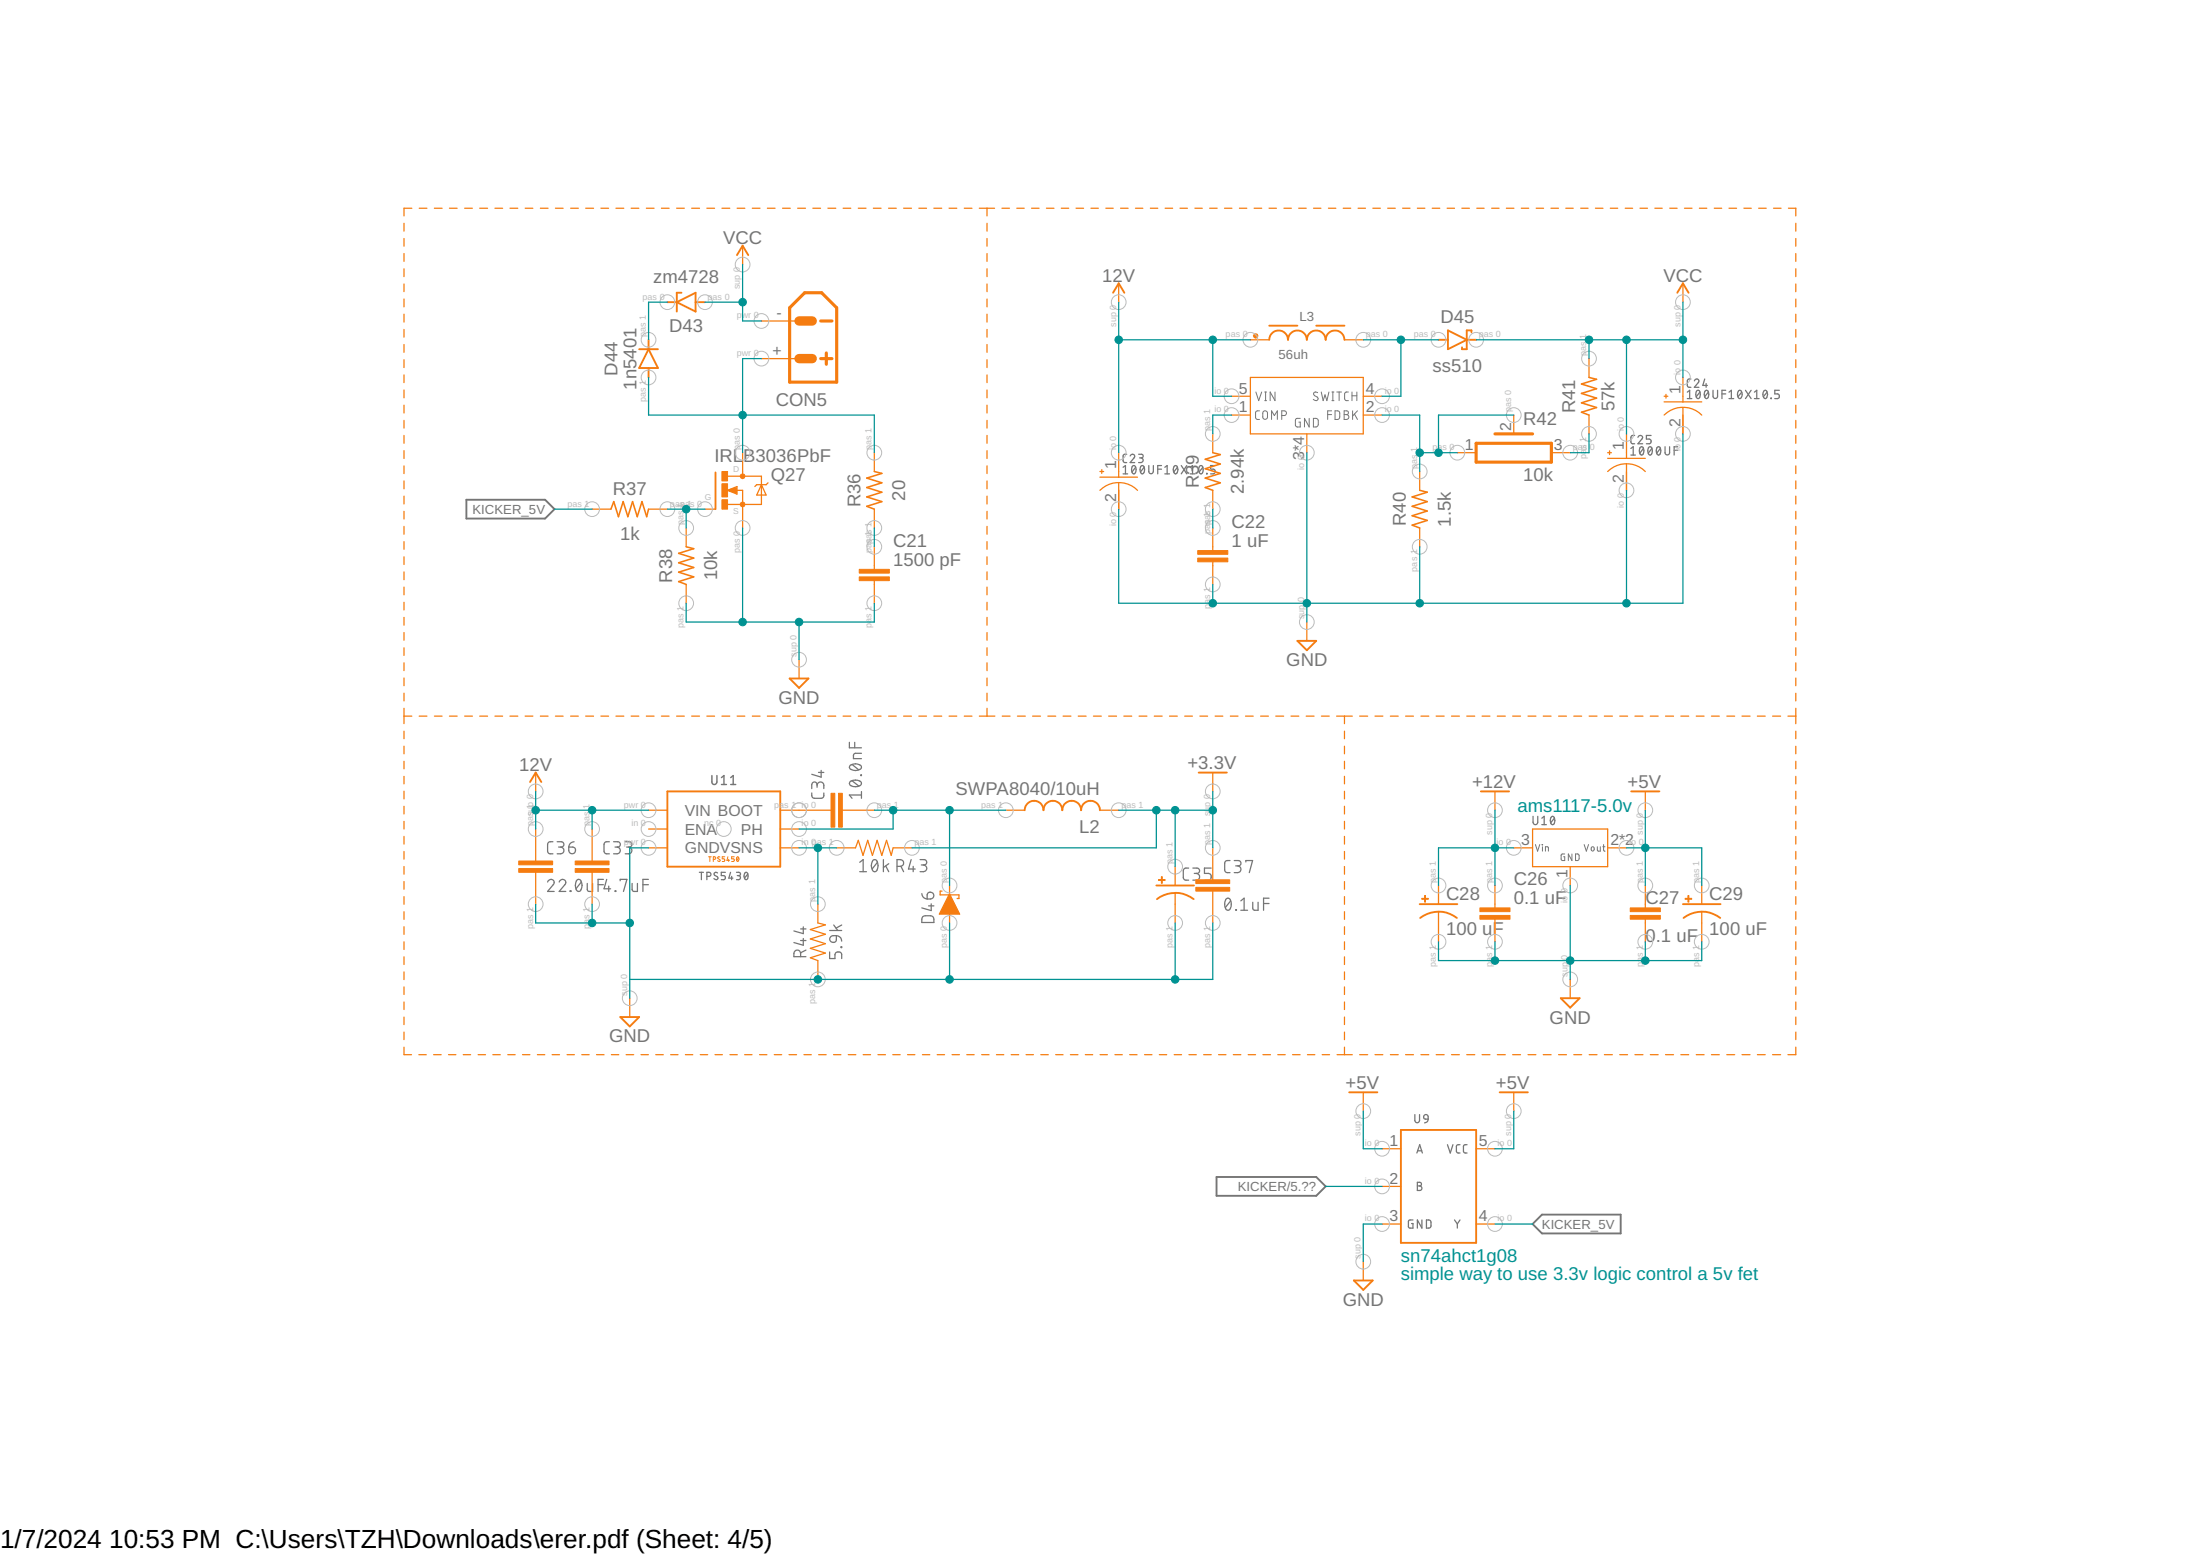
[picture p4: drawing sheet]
<svg xmlns="http://www.w3.org/2000/svg" width="297mm" height="210mm" viewBox="0 0 297 210" stroke-linecap="round" stroke-linejoin="round" font-family="sans-serif">
<g fill="none" stroke="#757575" stroke-width=".17">
<path d="M220.7 58.8h-.4l-.1 .2 .1 .8 .4 .1M221.1 59a.3 .3 0 0 1 .5-.2 .3 .3 0 0 1 .1 .5l-.6 .6h.7M222.9 58.8h-.6v.5h.4a.32 .32 0 0 1 .2 .3 .32 .32 0 0 1-.2 .3h-.4M227.8 52.9l.3-.2v1.1M227.8 53.8h.6M228.3 51.2h-.4l-.1 .2 .1 .8 .4 .1M228.8 51.4a.3 .3 0 0 1 .4-.2 .3 .3 0 0 1 .1 .4l-.5 .7h.6M229.1 52.7h.2a.68 .68 0 0 1 0 1.1 .7 .7 0 0 1-.2-1.1zM229.5 52.9l-.5 .7M230.2 51.2l-.3 .8h.6M230.3 52.7h.1a.68 .68 0 0 1 0 1.1 .7 .7 0 0 1-.1-1.1zM230.4 51.8v.5"/>
<path d="M230.7 52.9l-.5 .7M231.3 52.7v.8a.31 .31 0 0 0 .3 .3 .31 .31 0 0 0 .3-.3v-.8M232.5 53.2h.5M233 52.7h-.5v1.1M233.4 53.8h.7M233.4 52.9l.4-.2v1.1M234.7 52.7h.2a.65 .65 0 0 1 0 1.1 .7 .7 0 0 1-.2-1.1zM235.2 52.9l-.5 .7M235.7 52.7l.7 1.1M236.4 52.7l-.7 1.1M236.9 53.8h.6M236.9 52.9l.3-.2v1.1"/>
<path d="M238.2 52.7h.1a.65 .65 0 0 1 0 1.1 .7 .7 0 0 1-.1-1.1zM238.6 52.9l-.5 .7M239.1 53.7l.1 .1zM240.2 52.7h-.6v.5h.4a.32 .32 0 0 1 .2 .3 .32 .32 0 0 1-.2 .3h-.4M151.6 63.1l.4-.3v1.2M151.6 64h.7M152.1 61.3h-.3l-.2 .3 .1 .8h.4M152.6 61.6a.3 .3 0 0 1 .4-.3 .3 .3 0 0 1 .1 .5l-.5 .6h.6M152.9 62.9l.2-.1a.68 .68 0 0 1 0 1.2 .7 .7 0 0 1-.2-1.1zM153.3 63.1l-.5 .6M153.7 61.3h.5l.1 .2-.1 .3h-.3M154.1 61.8a.32 .32 0 0 1 .3 .3 .32 .32 0 0 1-.3 .3h-.4"/>
<path d="M154.1 62.9l.1-.1a.65 .65 0 0 1 0 1.2 .72 .72 0 0 1-.1-1.1zM154.5 63.1l-.5 .6M155.1 62.8v.8a.31 .31 0 0 0 .3 .4 .31 .31 0 0 0 .3-.4v-.8M156.3 63.3h.5M156.8 62.8h-.5v1.2M157.3 64h.6M157.3 63.1l.3-.3v1.2M158.6 62.9l.1-.1a.65 .65 0 0 1 0 1.2 .7 .7 0 0 1-.1-1.1zM159 63.1l-.5 .6M159.5 62.8l.7 1.2M160.2 62.8l-.7 1.2M160.7 64h.6"/>
<path d="M160.7 63.1l.3-.3v1.2M162 62.9l.2-.1a.68 .68 0 0 1 0 1.2 .7 .7 0 0 1-.2-1.1zM162.4 63.1l-.5 .6M162.9 63.9l.1 .1zM164.1 62.8h-.7v.5h.4a.32 .32 0 0 1 .3 .3 .32 .32 0 0 1-.3 .4h-.4M220.2 60.5l.3-.2v1.1M220.2 61.4h.6M221.5 60.4l.2-.1a.68 .68 0 0 1 0 1.1 .7 .7 0 0 1-.2-1zM221.9 60.5l-.5 .7M222.6 60.4l.2-.1a.68 .68 0 0 1 0 1.1 .7 .7 0 0 1-.2-1zM223 60.5l-.5 .7M223.8 60.4l.1-.1a.68 .68 0 0 1 0 1.1 .7 .7 0 0 1-.1-1z"/>
<path d="M224.2 60.5l-.5 .7M224.8 60.3v.8a.31 .31 0 0 0 .3 .3 .31 .31 0 0 0 .3-.3v-.8M226 60.8h.5M226.5 60.3h-.5v1.1M73.9 119.1a.44 .44 0 0 1 .7-.4 .44 .44 0 0 1 .1 .7l-.8 .9h.9M74.7 113.6h-.4a.36 .36 0 0 0-.4 .4v.9a.36 .36 0 0 0 .4 .4h.4M75.2 113.6h.6a.36 .36 0 0 1 .3 .4 .36 .36 0 0 1-.3 .3h-.4M75.5 119.1a.44 .44 0 0 1 .6-.4 .44 .44 0 0 1 .2 .7l-.8 .9h.9M75.7 114.3a.46 .46 0 0 1 .4 .5 .46 .46 0 0 1-.4 .5h-.5M76.8 114.3h.5a.45 .45 0 0 1 .4 .5 .45 .45 0 0 1-.5 .4 .45 .45 0 0 1-.4-.4zM77.5 113.6a.74 .74 0 0 0-.7 .7M77.9 118.8a.32 .32 0 0 1 .5 .1 1.17 1.17 0 0 1-.1 1.4 .34 .34 0 0 1-.5-.2 1.34 1.34 0 0 1 .1-1.3z"/>
<path d="M78.5 119.1l-.7 .9M79.3 119.3v.9l.2 .1h.5v-1M80.8 119.4h.7M81.5 118.7h-.7v1.6M81.9 118.7l-.3 1.3h.8M82.2 119.6v.7M82.3 113.6h-.4a.36 .36 0 0 0-.3 .4v.9a.36 .36 0 0 0 .3 .4h.4M82.8 113.6h.6a.36 .36 0 0 1 .4 .4 .36 .36 0 0 1-.4 .3h-.4M83.3 114.3a.46 .46 0 0 1 .5 .5 .46 .46 0 0 1-.5 .5h-.5M83.7 118.9v-.2h.9l-.4 1.6M84.4 113.6h.6a.36 .36 0 0 1 .3 .4 .36 .36 0 0 1-.3 .3h-.4M84.9 114.3a.46 .46 0 0 1 .4 .5 .46 .46 0 0 1-.4 .5h-.5"/>
<path d="M85.3 119.3l.1 .9 .2 .1h.5v-1M86.8 119.4h.7M87.5 118.7h-.7v1.6M94.4 117.8h.6M94.7 117.8v.9M95.4 118.3h.4a.28 .28 0 0 0 .2-.3 .28 .28 0 0 0-.3-.2h-.3v.9M96.9 117.8h-.4a.22 .22 0 0 0 0 .4l.4 .2a.22 .22 0 0 1-.2 .3l-.3-.1M97.9 117.8h-.5v.4h.4l.1 .2-.1 .3h-.4M98.6 117.8l-.2 .7h.6M98.8 118.3v.4M99.4 117.8l.5 .1a.22 .22 0 0 1-.1 .3h-.3M99.7 118.2a.28 .28 0 0 1 .3 .3 .28 .28 0 0 1-.3 .2h-.3"/>
<path d="M100.6 117.8h.1a.59 .59 0 0 1 0 .9 .63 .63 0 0 1-.1-.9zM101 118l-.5 .5M109.6 107v.4a.36 .36 0 0 0 .4 .4h.9a.36 .36 0 0 0 .3-.4v-.4M110.3 106a.46 .46 0 0 1 .5-.4 .46 .46 0 0 1 .4 .4v.4M110.3 106.3v-.4a.36 .36 0 0 0-.3-.3 .36 .36 0 0 0-.4 .3v.5M110.5 104.3h.7M110.9 104v.9l-1.3-.4M114.7 100.2v.7h1.6M114.8 105.5a1.26 1.26 0 0 1 1.5 .1 .56 .56 0 0 1-.8 .6 .71 .71 0 0 1-.8-.5zM114.8 103.3a1.21 1.21 0 0 1 1.5 .1 .32 .32 0 0 1-.2 .5 1.12 1.12 0 0 1-1.4-.2zM115 105.4l1 .7M115 103.2l1 .7"/>
<path d="M115.4 100.2v.7M116.1 116.4l.4-.4v1.7M116.1 117.7h.9M116.2 104.6l.1 .1zM116.3 101.7h-.9l-.2 .3v.4h1.1M116.3 107.3h-1.6l.3 .5M116.3 106.8v1M117.9 116.1a.34 .34 0 0 1 .5 .2 1.21 1.21 0 0 1-.2 1.3 .32 .32 0 0 1-.4-.2 1.26 1.26 0 0 1 .1-1.3zM118.5 116.4l-.7 .9M119.3 116v1.7M119.6 116.9l.4 .8M120 116.6l-.7 .5"/>
<path d="M121.1 116.9h.5a.46 .46 0 0 0 .4-.4 .46 .46 0 0 0-.4-.5h-.5v1.7M121.6 116.9l.4 .8M123 116l-.3 1.3h.9M123.3 116.9v.8M124.2 116h.6a.36 .36 0 0 1 .3 .4 .36 .36 0 0 1-.3 .4h-.4M124.7 116.8a.46 .46 0 0 1 .4 .4 .46 .46 0 0 1-.4 .5h-.5M160.5 117.2h-.4a.36 .36 0 0 0-.3 .3v.9a.36 .36 0 0 0 .3 .4h.4M161.1 117.2h.5a.36 .36 0 0 1 .4 .3 .36 .36 0 0 1-.4 .4h-.4M161.5 117.9a.46 .46 0 0 1 .5 .5 .46 .46 0 0 1-.5 .4h-.4M163.5 117.2h-.9v.7h.6a.46 .46 0 0 1 .3 .5 .46 .46 0 0 1-.3 .4h-.6M166.1 116.2h-.4a.36 .36 0 0 0-.3 .3v.9a.36 .36 0 0 0 .3 .4h.4M166.6 116.2h.6a.36 .36 0 0 1 .4 .3 .36 .36 0 0 1-.4 .4h-.4"/>
<path d="M167.1 116.9a.46 .46 0 0 1 .5 .4 .46 .46 0 0 1-.5 .5h-.5M168.2 116.4v-.2h.9l-.4 1.6M207 110.2v.8a.32 .32 0 0 0 .3 .3 .32 .32 0 0 0 .3-.3v-.8M208.2 110.4l.3-.2v1.1M208.2 111.3h.6M209.5 110.3l.1-.1a.68 .68 0 0 1 0 1.1 .69 .69 0 0 1-.1-1zM209.9 110.4l-.5 .7M77 120.2l.1 .1zM83.1 120.2v.1zM108.1 129.1v-.4a.46 .46 0 0 0-.5-.5 .46 .46 0 0 0-.4 .5v.4h1.6M108.1 127h.7M108.1 125.4h.7"/>
<path d="M108.5 126.7v.9l-1.3-.4M108.5 125.1v.9l-1.3-.3M108.8 128.2l-.7 .4M112 128.5v.9h.7v-.5a.47 .47 0 0 1 .5-.4 .47 .47 0 0 1 .4 .4v.5M112 125.6h1.6M112.2 126.4l.3-.1h.4v.6a.45 .45 0 0 1-.6 .3 .45 .45 0 0 1-.1-.8zM112.6 124.9l.5 .7M112.9 126.3a.74 .74 0 0 1 .7 .7M113.6 127.8v.1zM113.6 124.9l-.7 .4M124.5 120.6a.74 .74 0 0 0 .7 .7M124.6 123.7a1.56 1.56 0 0 1 1.2 0l.2 .2 .1 .6h-1.6v-.4z"/>
<path d="M125.3 120.5a.47 .47 0 0 1 .7 .2 .47 .47 0 0 1-.4 .6h-.4v-.5zM125.4 122.3h.7M125.7 122v.9l-1.2-.3M165.5 121.3a.34 .34 0 0 1 .6 .2 1.13 1.13 0 0 1-.2 1.4 .33 .33 0 0 1-.4-.3 1.41 1.41 0 0 1 0-1.3zM166.2 121.6l-.8 .9M166.9 122.8v.1zM167.5 122.9h.9M167.5 121.6l.5-.4v1.7M169.1 121.8l.1 .9 .2 .2h.5v-1.1M170.6 122h.7M171.3 121.2h-.7v1.7M191 150.5v.8a.32 .32 0 0 0 .3 .3 .32 .32 0 0 0 .4-.3v-.8"/>
<path d="M191.3 155.6l.4-1.1 .3 1.1M191.4 159.6l.5 .1v.3l-.2 .1a.31 .31 0 0 1 .3 .3 .31 .31 0 0 1-.3 .3h-.3zM191.4 155.3h.6M192.2 150.6a.31 .31 0 0 1 .4-.2 .31 .31 0 0 1 .2 .3v.4l-.4-.1-.2-.1zM192.8 151.1a.49 .49 0 0 1-.5 .5M195.4 154.5l.4 1.1 .4-1.1M197.1 154.5h-.3l-.2 .2 .1 .9h.4M198.1 154.5h-.4l-.1 .2 .1 .9h.4M190.8 164.7h-.5l-.1 .1v.8l.1 .2h.5v-.6h-.2M191.4 160.1h.3M192 164.7v1.1l-.6-1.1v1.1M192.6 164.7h.4l.2 .2v.6l-.2 .3h-.4z"/>
<path d="M196.4 164.7l.4 .5M196.8 165.2v.6M197.1 164.7l-.3 .5"/>
</g>
<g fill="none" stroke="#757575" stroke-width=".14">
<path d="M169.6 52.9l.3 1.2 .4-1.2M170.1 55.5h-.4l-.2 .2v.8l.2 .1h.4M170.6 55.5a.33 .33 0 0 1 .3 0 .33 .33 0 0 1 .2 .3v.5a.32 .32 0 0 1-.3 .3 .32 .32 0 0 1-.3-.3v-.5zM170.8 54.1h.2M170.8 52.9h.2M170.9 52.9v1.2M171.7 56.6v-1.1l.4 .6 .4-.6v1.1M172.1 52.9v1.2l-.6-1.2v1.2M173.1 56.1h.3a.32 .32 0 0 0 .3-.3 .32 .32 0 0 0-.3-.3h-.3v1.1M175.6 56.5h-.6l-.1 .1v.8l.2 .2h.5v-.6h-.2M176.8 56.5v1.1l-.7-1.1v1.1M177.3 56.5l.6 .1a.98 .98 0 0 1 .1 .8l-.2 .2h-.5z"/>
<path d="M177.9 53l-.4-.1-.1 .3 .1 .2 .3 .2a.29 .29 0 0 1 .1 .4 .29 .29 0 0 1-.5 0l-.1-.1M178.4 52.9l.2 1.2 .3-.8 .3 .8 .2-1.2M179.3 56h.5M179.8 55.5h-.5v1.1M179.8 54.1h.3M179.8 52.9h.3M180 52.9v1.2M180.3 55.5h.3a.29 .29 0 0 1 .3 .3l-.1 .7-.5 .1zM180.5 52.9h.6M180.8 52.9v1.2M181.5 55.5h.3a.25 .25 0 0 1 .3 .2 .25 .25 0 0 1-.3 .3 .33 .33 0 0 1 .3 .3 .33 .33 0 0 1-.3 .3h-.3zM181.5 56h.3"/>
<path d="M182.1 52.9h-.4l-.2 .3 .1 .7 .1 .2h.4M182.5 52.9v1.2M182.5 53.4h.7M182.6 55.5v1.1M182.9 55.9l.4 .7M183.2 52.9v1.2M183.3 55.5l-.7 .7M207.3 114l.3 .9 .3-.9M208.2 114h.1zM208.3 114.3v.6M208.7 114.9v-.6l.3 .1 .1 .5M211.3 115.3l-.5 .1v.6l.1 .1 .4 .1v-.5h-.2"/>
<path d="M212.2 115.3v.9l-.4-.9v.9M212.7 115.3h.4l.1 .1v.5l-.1 .2-.4 .1zM213.9 114l.3 .9 .3-.9M214.9 114.4l.1-.1 .2 .1v.3l-.1 .2-.2-.1zM215.7 114.3v.4l.1 .2h.3v-.6M216.4 114.3h.3M216.5 114v.7l.2 .2"/>
</g>
<path d="M96.1 104.7v.9a.34 .34 0 0 0 .4 .3 .34 .34 0 0 0 .3-.3v-.9M97.4 105l.3-.3v1.2M97.4 105.9h.7M98.7 105.9h.6M98.7 105l.3-.3v1.2" fill="none" stroke="#757575" stroke-width=".19"/>
<path d="M63 67.5h10.6l1.3 1.2-1.3 1.3h-10.6zM164.3 158.9h13.4l1.3 1.2-1.3 1.3h-13.4zM206.9 165.2l1.3-1.2h10.6v2.5h-10.6z" fill="none" stroke="#757575" stroke-width=".25"/>
<g fill="none" stroke="#f57c10" stroke-width=".17">
<path d="M54.5 30.1v1.1M54.5 32.2v1M54.5 34.2v1.1M54.5 36.3v1M54.5 38.3v1.1M55.6 28.1h-1.1v1M56.6 28.1h1M58.7 28.1h1M60.7 28.1h1M62.7 28.1h1.1M64.8 28.1h1M66.8 28.1h1.1"/>
<path d="M68.9 28.1h1M70.9 28.1h1M73 28.1h1M75 28.1h1M77 28.1h1.1M79.1 28.1h1M81.1 28.1h1.1M83.2 28.1h1M85.2 28.1h1.1M87.3 28.1h1M89.3 28.1h1M91.4 28.1h1"/>
<path d="M93.4 28.1h1M95.4 28.1h1.1M97.5 28.1h1M99.5 28.1h1.1M100.3 33.2v2.5M101.6 28.1h1M103.6 28.1h1M105.7 28.1h1M107.7 28.1h1.1M109.7 28.1h1.1M111.8 28.1h1M113.8 28.1h1.1"/>
<path d="M115.9 28.1h1M117.9 28.1h1.1M120 28.1h1M122 28.1h1.1M124.1 28.1h1M126.1 28.1h1M128.1 28.1h1.1M130.2 28.1h1M132.2 28.1h2.1M133.3 28.1v1M133.3 30.1v1.1M133.3 32.2v1"/>
<path d="M133.3 34.2v1.1M133.3 36.3v1M133.3 38.3v1.1M135.3 28.1h1M137.3 28.1h1M139.3 28.1h1M141.3 28.1h1M143.3 28.1h1M145.3 28.1h1M147.3 28.1h1M149.3 28.1h1M151 38.2v2.6"/>
<path d="M151.3 28.1h1M153.3 28.1h1M155.3 28.1h1M157.3 28.1h1M159.3 28.1h1M161.3 28.1h1M163.3 28.1h1M165.3 28.1h1M167.3 28.1h1M169.3 28.1h1M171.3 28.1h1M173.4 28.1h.9"/>
<path d="M175.3 28.1h1.1M177.4 28.1h1M179.4 28.1h1M181.4 28.1h1M183.4 28.1h1M185.4 28.1h1M187.4 28.1h1M189.4 28.1h1M191.4 28.1h1M193.4 28.1h1M195.4 28.1h1M197.4 28.1h1"/>
<path d="M199.4 28.1h1M201.4 28.1h1M203.4 28.1h1M205.4 28.1h1M207.4 28.1h1M209.4 28.1h1M211.4 28.1h1M213.4 28.1h1M215.4 28.1h1M217.4 28.1h1M219.4 28.1h1M221.4 28.1h1"/>
<path d="M223.4 28.1h1M225.4 28.1h1M227.2 38.2v2.6M227.4 28.1h1.1M229.4 28.1h1M231.5 28.1h1M233.4 28.1h1.1M235.5 28.1h1M237.4 28.1h1.1M239.5 28.1h1M241.5 28.1h1v1M242.5 30.1v1.1"/>
<path d="M242.5 32.2v1M242.5 34.2v1.1M242.5 36.3v1M242.5 38.3v1.1M54.5 40.4v1M54.5 42.4v1.1M54.5 44.5v1M54.5 46.5v1.1M54.5 48.6v1M54.5 50.6v1M54.5 52.6v1.1M54.5 54.7v1.1"/>
<path d="M54.5 56.7v1.1M54.5 58.8v1M102.8 48.4h5.1M102.8 43.3h5.1M133.3 40.4v1M133.3 42.4v1.1M133.3 44.5v1M133.3 46.5v1.1M133.3 48.6v1M133.3 50.6v1M133.3 52.6v1.1M133.3 54.7v1.1"/>
<path d="M133.3 56.7v1.1M133.3 58.8v1M163.7 58.6v2.5M166.3 53.5h2.5M166.3 56h2.5M168.8 50.9h15.3v7.7h-15.3zM168.8 45.9h2.6M176.4 58.6v2.5M181.5 45.9h2.6M184.1 53.5h2.5M184.1 56h2.5M204.4 56v2.6"/>
<path d="M214.5 48.4v2.5M214.5 56v2.6M219.6 58.6v3.3M224.7 56a3.6 3.6 0 0 1 5.1 0M224.7 53.5h.5M224.7 54.3h5.1M224.9 53.2v.5M227.2 50.9v3.4M227.2 55v3.6M242.5 40.4v1M242.5 42.4v1.1M242.5 44.5v1"/>
<path d="M242.5 46.5v1.1M242.5 48.6v1M242.5 50.6v1M242.5 52.6v1.1M242.5 54.7v1.1M242.5 56.7v1.1M242.5 58.8v1M54.5 60.8v1.1M54.5 62.9v1M54.5 64.9v1.1M54.5 67v1M54.5 69v1.1"/>
<path d="M54.5 71.1v1M54.5 73.1v1M54.5 75.2v1M54.5 77.2v1.1M54.5 79.2v1.1M79.9 68.7h2.6M87.6 68.7h2.5M92.6 71.3v2.5M92.6 78.9v2.5M95.2 68.7h1.4M98.2 66.2l1.3-.5v1zM98.3 64.3h4.5v3.8h-4.6"/>
<path d="M99.4 66.2h.9v5.1M100.3 61.1v3.2M102.8 65.4l.6 1.4h-1.2zM103.7 65.2l-.3 .2h-1.2l-.3 .3M118 61.1v2.5M118 68.7v2.6M118 73.8v3.1M118 78.4v3M133.3 60.8v1.1M133.3 62.9v1M133.3 64.9v1.1M133.3 67v1"/>
<path d="M133.3 69v1.1M133.3 71.1v1M133.3 73.1v1M133.3 75.2v1M133.3 77.2v1.1M133.3 79.2v1.1M148.5 66.2a3.6 3.6 0 0 1 5.1 0M148.5 64.4h5.1M148.5 63.6h.5M148.8 63.4v.5M151 61.1v3.3M151 65.1v3.6"/>
<path d="M163.7 66.2v2.5M163.7 71.3v3M163.7 75.8v3.1M191.7 63.6v2.6M191.7 71.3v2.5M196.8 61.1h2.5M209.5 61.1h2.5M217.1 63.6a3.6 3.6 0 0 1 5 0M217.1 61.9h5M217.1 61.1h.5M217.3 60.9v.5M219.6 62.6v3.6"/>
<path d="M242.5 60.8v1.1M242.5 62.9v1M242.5 64.9v1.1M242.5 67v1M242.5 69v1.1M242.5 71.1v1M242.5 73.1v1M242.5 75.2v1M242.5 77.2v1.1M242.5 79.2v1.1M54.5 81.3v1M54.5 83.3v1.1"/>
<path d="M54.5 85.4v1M54.5 87.4v1.1M54.5 89.5v1M54.5 91.5v1.1M54.5 93.6v1M54.5 95.6v2.1M54.5 98.7v1M54.5 96.7h1.1M56.6 96.7h1M58.7 96.7h1M60.7 96.7h1M62.7 96.7h1.1"/>
<path d="M64.8 96.7h1M66.8 96.7h1.1M68.9 96.7h1M70.9 96.7h1M73 96.7h1M75 96.7h1M77 96.7h1.1M79.1 96.7h1M81.1 96.7h1.1M83.2 96.7h1M85.2 96.7h1.1M87.3 96.7h1"/>
<path d="M89.3 96.7h1M91.4 96.7h1M93.4 96.7h1M95.4 96.7h1.1M97.5 96.7h1M99.5 96.7h1.1M101.6 96.7h1M103.6 96.7h1M105.7 96.7h1M107.7 96.7h1.1M107.9 89v2.6M109.7 96.7h1.1"/>
<path d="M111.8 96.7h1M113.8 96.7h1.1M115.9 96.7h1M117.9 96.7h1.1M120 96.7h1M122 96.7h1.1M124.1 96.7h1M126.1 96.7h1M128.1 96.7h1.1M130.2 96.7h1M132.2 96.7h2.1M133.3 81.3v1"/>
<path d="M133.3 83.3v1.1M133.3 85.4v1M133.3 87.4v1.1M133.3 89.5v1M133.3 91.5v1.1M133.3 93.6v1M133.3 95.6v1.1M135.3 96.7h1.1M137.4 96.7h1M139.4 96.7h1.1M141.5 96.7h1M143.5 96.7h1.1"/>
<path d="M145.6 96.7h1M147.6 96.7h1.1M149.7 96.7h1M151.7 96.7h1.1M153.8 96.7h1.1M155.9 96.7h1M157.9 96.7h1.1M160 96.7h1M162 96.7h1M164.1 96.7h1M166.1 96.7h1.1M168.2 96.7h1"/>
<path d="M170.2 96.7h1.1M172.3 96.7h1M174.3 96.7h1.1M176.4 96.7h1M176.4 84v2.5M178.4 96.7h1.1M180.5 96.7h2.1M181.5 96.7v1M181.5 98.7v1M183.6 96.7h1.1M185.7 96.7h1M187.7 96.7h1.1"/>
<path d="M189.8 96.7h1M191.9 96.7h1M193.9 96.7h1.1M196 96.7h1M198 96.7h1.1M200.1 96.7h1.1M202.2 96.7h1M204.2 96.7h1.1M206.3 96.7h1.1M208.4 96.7h1M210.4 96.7h1.1M212.5 96.7h1.1"/>
<path d="M214.6 96.7h1M216.6 96.7h1.1M218.7 96.7h1.1M220.7 96.7h1.1M222.8 96.7h1.1M224.9 96.7h1.1M226.9 96.7h1.1M229 96.7h1.1M231.1 96.7h1M233.2 96.7h1M235.2 96.7h1.1M237.3 96.7h1"/>
<path d="M239.3 96.7h1.1M241.4 96.7h1.1M242.5 81.3v1M242.5 83.3v1.1M242.5 85.4v1M242.5 87.4v1.1M242.5 89.5v1M242.5 91.5v1.1M242.5 93.6v1M242.5 95.6v2.1M242.5 98.7v1M54.5 100.7v1"/>
<path d="M54.5 102.8v1M54.5 104.8v1M54.5 106.8v1M54.5 108.8v1.1M54.5 110.9v1M54.5 112.9v1M54.5 114.9v1.1M54.5 117v1M54.5 119v1M72.3 104.3v2.5M72.3 111.9v4.3M72.3 117.8v4.2"/>
<path d="M79.9 111.9v4.3M79.9 117.8v4.2M87.6 111.9h2.5M87.6 114.4h2.5M87.6 109.4h2.5M105.3 111.9h2.6M105.3 114.4h2.6M105.3 109.4h6.9M113 114.4h2.5l.4-1 .6 2.1 .7-2.1 .6 2.1 .6-2.1 .7 2.1 .6-2.1 .6 2.1 .3-1.1h2.5M113.7 109.4h4.3M128.2 119.5v1.3M135.8 109.4h2.5"/>
<path d="M148.5 109.4h2.5M158.7 117v2.5M163.7 104.3v2.5M163.7 114.4v4.4M181.5 100.7v1M181.5 102.8v1M181.5 104.8v1M181.5 106.8v1M181.5 108.8v1.1M181.5 110.9v1M181.5 112.9v1M181.5 114.9v1.1"/>
<path d="M181.5 117v1M181.5 119v1M194.2 119.5v2.5M201.8 106.8v2.6M201.8 119.5v3.1M204.4 114.4h2.5M206.9 111.9h10.2v5.1h-10.2zM212 117v2.5M217.1 114.4h2.5M222.1 106.8v2.6M222.1 119.5v3.1M229.8 119.5v2.5"/>
<path d="M242.5 100.7v1M242.5 102.8v1M242.5 104.8v1M242.5 106.8v1M242.5 108.8v1.1M242.5 110.9v1M242.5 112.9v1M242.5 114.9v1.1M242.5 117v1M242.5 119v1M54.5 121v1.1M54.5 123.1v1"/>
<path d="M54.5 125.1v1M54.5 127.1v1.1M54.5 129.2v1M54.5 131.2v1M54.5 133.2v1M54.5 135.3v1M54.5 137.3v1M54.5 139.3v1M85 134.7v2.6M110.4 122v2.6l1 .2-2 .7 2 .6-2 .6 2 .7-2 .6 2 .7-2 .6 1 .4v2.5M127.2 120.3h-.3v.5h2.6v.5h-.3M128.2 123.3v1.3"/>
<path d="M158.7 120.5v4.1M163.7 120.3v4.3M181.5 121v1.1M181.5 123.1v1M181.5 125.1v1M181.5 127.1v1.1M181.5 129.2v1M181.5 131.2v1M181.5 133.2v1M181.5 135.3v1M181.5 137.3v1M181.5 139.3v1"/>
<path d="M194.2 123.1v4M201.8 124.1v3M212 132.2v2.5M222.1 124.1v3M229.8 123.1v4M242.5 121v1.1M242.5 123.1v1M242.5 125.1v1M242.5 127.1v1.1M242.5 129.2v1M242.5 131.2v1M242.5 133.2v1"/>
<path d="M242.5 135.3v1M242.5 137.3v1M242.5 139.3v1M54.5 141.4v1h1.1M56.6 142.4h1M58.5 142.4h1.1M60.6 142.4h1M62.5 142.4h1M64.6 142.4h1M66.5 142.4h1M68.6 142.4h1M70.5 142.4h1"/>
<path d="M72.6 142.4h1M74.5 142.4h1M76.6 142.4h1M78.5 142.4h1M80.5 142.4h1.1M82.5 142.4h1M84.5 142.4h1.1M86.6 142.4h.9M88.5 142.4h1.1M90.6 142.4h.9M92.5 142.4h1M94.6 142.4h.9"/>
<path d="M96.5 142.4h1M98.6 142.4h.9M100.5 142.4h1M102.6 142.4h.9M104.5 142.4h1M106.5 142.4h1M108.5 142.4h1M110.5 142.4h1M112.5 142.4h1M114.5 142.4h1M116.5 142.4h1M118.5 142.4h1"/>
<path d="M120.5 142.4h1M122.5 142.4h1M124.5 142.4h1M126.5 142.4h1M128.5 142.4h1M130.5 142.4h1M132.5 142.4h1M134.5 142.4h1M136.5 142.4h1M138.5 142.4h1M140.5 142.4h1M142.5 142.4h1"/>
<path d="M144.5 142.4h1M146.5 142.4h1M148.5 142.4h1M150.5 142.4h1M152.5 142.4h1M154.5 142.4h1M156.5 142.4h1M158.5 142.4h1M160.5 142.4h1M162.5 142.4h1M164.5 142.4h1M166.5 142.4h1"/>
<path d="M168.5 142.4h1M170.5 142.4h1M172.5 142.4h1M174.5 142.4h1M176.5 142.4h1M178.5 142.4h1M180.5 142.4h2.1M181.5 141.4v1M183.6 142.4h1.1M184.1 147.4v2.6M185.7 142.4h1M186.6 155.1h2.5"/>
<path d="M187.7 142.4h1.1M189.8 142.4h1M191.9 142.4h1M193.9 142.4h1.1M196 142.4h1M198 142.4h1.1M199.3 155.1h2.5M200.1 142.4h1.1M202.2 142.4h1M204.2 142.4h1.1M204.4 147.4v2.6M206.3 142.4h1.1"/>
<path d="M208.4 142.4h1M210.4 142.4h1.1M212.5 142.4h1.1M214.6 142.4h1M216.6 142.4h1.1M218.7 142.4h1.1M220.7 142.4h1.1M222.8 142.4h1.1M224.9 142.4h1.1M226.9 142.4h1.1M229 142.4h1.1M231.1 142.4h1"/>
<path d="M233.2 142.4h1M235.2 142.4h1.1M237.3 142.4h1M239.3 142.4h1.1M242.5 141.4v1h-1.1M184.1 170.3v2.5M186.6 160.1h2.5M186.6 165.2h2.5M199.3 165.2h2.5"/>
</g>
<path d="M106.6 41.6l2-2.1h2.3l2.1 2.1v10h-6.4zM110.8 48.4h1.5M110.8 43.3h1.5M111.6 47.6v1.6M199.3 59.8h10.2v2.6h-10.2zM201.8 58.6h5.1" fill="none" stroke="#f57c10" stroke-width=".42"/>
<path d="M107.9 48.4h1.8M107.9 43.3h1.8" fill="none" stroke="#f57c10" stroke-width="1.3"/>
<g fill="none" stroke="#f57c10" stroke-width=".25">
<path d="M92 39.5h-.6v2.6M99.5 34.4l.8-1.2 .7 1.2M150.3 39.5l.7-1.3 .8 1.3M226.5 39.5l.7-1.3 .8 1.3M86.3 47.1h2.5M87.6 47.1l1.2 2.6h-2.5zM87.6 45.9v1.2M87.6 49.7v1.2M90.1 40.8h1.3M91.4 40.8l2.5-1.3v2.6zM93.9 40.8h1.3M171.4 45.9a1.27 1.27 0 0 1 1.2-1.3 1.27 1.27 0 0 1 1.3 1.3 1.27 1.27 0 0 1 1.3-1.3 1.27 1.27 0 0 1 1.2 1.3 1.27 1.27 0 0 1 1.3-1.3 1.27 1.27 0 0 1 1.3 1.3 1.27 1.27 0 0 1 1.3-1.3 1.27 1.27 0 0 1 1.2 1.3"/>
<path d="M171.4 44h3.8M177.7 44h3.8M194.2 45.9h1.3M195.5 44.6l2.5 1.3-2.5 1.2zM198 45.9h1.3M198.7 44.9v-.3h-.7v2.5h-.6v-.2M96.6 63.8v4.9M106.6 91.6h2.6l-1.3 1.3zM175.2 86.5h2.5l-1.3 1.3zM71.6 105.6l.7-1.3 .8 1.3M90.1 106.8h15.2v10.2h-15.2zM138.3 109.4a1.27 1.27 0 0 1 1.3-1.3 1.27 1.27 0 0 1 1.3 1.3 1.27 1.27 0 0 1 1.3-1.3 1.27 1.27 0 0 1 1.2 1.3 1.27 1.27 0 0 1 1.3-1.3 1.27 1.27 0 0 1 1.3 1.3 1.27 1.27 0 0 1 1.2-1.3 1.27 1.27 0 0 1 1.3 1.3"/>
<path d="M156.1 119.5h5.1M161.8 104.3h3.9M199.9 106.8h3.9M220.2 106.8h3.8M83.8 137.3h2.5l-1.3 1.3zM156.2 121.4a4 4 0 0 1 5 0M191.7 122h5.1M191.7 123.9a4 4 0 0 1 5 0M210.7 134.7h2.6l-1.3 1.3zM227.2 122h5.1M227.3 123.9a4 4 0 0 1 5 0M182.2 147.4h3.8"/>
<path d="M189.1 152.5h10.2v15.3h-10.2zM202.5 147.4h3.8M182.8 172.8h2.5l-1.2 1.3z"/>
</g>
<path d="M99.4 65.9l-.9 .3 .9 .2v-.2h-.3" fill="none" stroke="#f57c10" stroke-width=".32"/>
<g fill="#f57c10" stroke="#f57c10" stroke-width=".14">
<path d="M128.1 120.7h.1l1.4 2.7h-2.8z" fill-rule="evenodd"/>
<circle cx="100.3" cy="68.1" r=".33"/>
<circle cx="100.3" cy="64.3" r=".33"/>
<circle cx="169.5" cy="45.3" r=".3"/>
</g>
<g fill="#f57c10" stroke="#f57c10" stroke-width=".14">
<path d="M97.5 67.5h.7v1.2h-.7z"/>
<path d="M97.5 63.6h.7v1.3h-.7z"/>
<path d="M97.5 65.3h.7v1.8h-.7z"/>
<path d="M116 77.9h4.1v.5h-4.1z"/>
<path d="M116 76.9h4.1v.5h-4.1z"/>
<path d="M161.7 75.3h4.1v.5h-4.1z"/>
<path d="M161.7 74.3h4.1v.5h-4.1z"/>
<path d="M199.8 123.6h4.1v.5h-4.1z"/>
<path d="M199.8 122.6h4.1v.5h-4.1z"/>
<path d="M220.1 123.6h4.1v.5h-4.1z"/>
<path d="M220.1 122.6h4.1v.5h-4.1z"/>
<path d="M192 121.3h.8v.1h-.8z"/>
<path d="M192.3 120.9h.2v.9h-.2z"/>
<path d="M227.5 121.3h.9v.1h-.9z"/>
<path d="M227.9 120.9h.1v.9h-.1z"/>
<path d="M77.7 117.2h4.5v.6h-4.5z"/>
<path d="M77.7 116.2h4.5v.5h-4.5z"/>
<path d="M113.2 107.1h.5v4.6h-.5z"/>
<path d="M112.2 107.1h.5v4.6h-.5z"/>
<path d="M156.4 118.7h.9v.2h-.9z"/>
<path d="M156.8 118.3h.1v.9h-.1z"/>
<path d="M70 117.2h4.6v.6h-4.6z"/>
<path d="M70 116.2h4.6v.5h-4.6z"/>
<path d="M161.5 119.8h4.5v.5h-4.5z"/>
<path d="M161.5 118.8h4.5v.5h-4.5z"/>
</g>
<path d="M214.5 50.9l1.1 .3-2.1 .6 2.1 .7-2.1 .6 2.1 .6-2.1 .7 2.1 .6-2.1 .6 1 .4M82.5 68.7l.4-1 .6 2 .6-2 .7 2 .6-2 .6 2 .7-2 .6 2 .3-1M92.6 73.8l1.1 .3-2.1 .6 2.1 .6-2.1 .7 2.1 .6-2.1 .6 2.1 .7-2.1 .6 1 .4M118 63.6l1.1 .3-2.1 .6 2.1 .7-2.1 .6 2.1 .6-2.1 .7 2.1 .6-2.1 .6 1 .4M163.7 61.1l1.1 .3-2.1 .6 2.1 .6-2.1 .7 2.1 .6-2.1 .6 2.1 .7-2.1 .6 1 .4M191.7 66.2l1 .2-2 .7 2 .6-2 .6 2 .7-2 .6 2 .7-2 .6 1 .4" fill="none" stroke="#f57c10" stroke-width=".21"/>
<path d="M95.7 115.7h.3M95.8 115.7v.6M96.3 116h.3v-.3h-.3v.6M97.2 115.7h-.2l-.1 .1 .3 .2v.2l-.1 .1-.2-.1M97.9 115.7h-.4v.2l.3 .1 .1 .1-.1 .2h-.3M98.3 115.7l-.2 .4h.4M98.4 116v.3M99.1 115.7h-.3v.2l.3 .1v.1v.2h-.3M99.5 115.7a.29 .29 0 0 1 .3 .3 .29 .29 0 0 1-.3 .2l-.1-.2zM99.7 115.8l-.2 .3" fill="none" stroke="#f57c10" stroke-width=".14"/>
<g fill="none" stroke="#bbb" stroke-width=".14">
<circle cx="100.3" cy="35.7" r=".99"/>
<circle cx="87.6" cy="50.9" r=".99"/>
<circle cx="87.6" cy="45.9" r=".99"/>
<circle cx="90.1" cy="40.8" r=".99"/>
<circle cx="95.2" cy="40.8" r=".99"/>
<circle cx="102.8" cy="43.3" r=".99"/>
<circle cx="102.8" cy="48.4" r=".99"/>
<circle cx="151" cy="40.8" r=".99"/>
<circle cx="163.7" cy="58.6" r=".99"/>
<circle cx="166.3" cy="56" r=".99"/>
<circle cx="166.3" cy="53.5" r=".99"/>
<circle cx="168.8" cy="45.9" r=".99"/>
<circle cx="184.1" cy="45.9" r=".99"/>
<circle cx="186.6" cy="56" r=".99"/>
<circle cx="186.6" cy="53.5" r=".99"/>
<circle cx="194.2" cy="45.9" r=".99"/>
<circle cx="199.3" cy="45.9" r=".99"/>
<circle cx="204.4" cy="56" r=".99"/>
<circle cx="214.5" cy="48.4" r=".99"/>
<circle cx="214.5" cy="58.6" r=".99"/>
<circle cx="219.6" cy="58.6" r=".99"/>
<circle cx="227.2" cy="40.8" r=".99"/>
<circle cx="227.2" cy="50.9" r=".99"/>
<circle cx="227.2" cy="58.6" r=".99"/>
<circle cx="79.9" cy="68.7" r=".99"/>
<circle cx="90.1" cy="68.7" r=".99"/>
<circle cx="92.6" cy="71.3" r=".99"/>
<circle cx="95.2" cy="68.7" r=".99"/>
<circle cx="100.3" cy="61.1" r=".99"/>
<circle cx="100.3" cy="71.3" r=".99"/>
<circle cx="118" cy="61.1" r=".99"/>
<circle cx="118" cy="73.8" r=".99"/>
<circle cx="118" cy="71.3" r=".99"/>
<circle cx="151" cy="68.7" r=".99"/>
<circle cx="151" cy="61.1" r=".99"/>
<circle cx="163.7" cy="71.3" r=".99"/>
<circle cx="163.7" cy="78.9" r=".99"/>
<circle cx="163.7" cy="68.7" r=".99"/>
<circle cx="176.4" cy="61.1" r=".99"/>
<circle cx="191.7" cy="73.8" r=".99"/>
<circle cx="191.7" cy="63.6" r=".99"/>
<circle cx="196.8" cy="61.1" r=".99"/>
<circle cx="212" cy="61.1" r=".99"/>
<circle cx="219.6" cy="66.2" r=".99"/>
<circle cx="92.6" cy="81.4" r=".99"/>
<circle cx="107.9" cy="89" r=".99"/>
<circle cx="118" cy="81.4" r=".99"/>
<circle cx="176.4" cy="84" r=".99"/>
<circle cx="72.3" cy="106.8" r=".99"/>
<circle cx="72.3" cy="111.9" r=".99"/>
<circle cx="79.9" cy="111.9" r=".99"/>
<circle cx="87.6" cy="114.4" r=".99"/>
<circle cx="87.6" cy="111.9" r=".99"/>
<circle cx="87.6" cy="109.4" r=".99"/>
<circle cx="97.7" cy="111.9" r=".99"/>
<circle cx="107.9" cy="109.4" r=".99"/>
<circle cx="107.9" cy="114.4" r=".99"/>
<circle cx="107.9" cy="111.9" r=".99"/>
<circle cx="113" cy="114.4" r=".99"/>
<circle cx="118" cy="109.4" r=".99"/>
<circle cx="123.1" cy="114.4" r=".99"/>
<circle cx="128.2" cy="119.5" r=".99"/>
<circle cx="135.8" cy="109.4" r=".99"/>
<circle cx="151" cy="109.4" r=".99"/>
<circle cx="158.7" cy="117" r=".99"/>
<circle cx="163.7" cy="106.8" r=".99"/>
<circle cx="163.7" cy="114.4" r=".99"/>
<circle cx="194.2" cy="119.5" r=".99"/>
<circle cx="201.8" cy="119.5" r=".99"/>
<circle cx="201.8" cy="109.4" r=".99"/>
<circle cx="204.4" cy="114.4" r=".99"/>
<circle cx="212" cy="119.5" r=".99"/>
<circle cx="219.6" cy="114.4" r=".99"/>
<circle cx="222.1" cy="109.4" r=".99"/>
<circle cx="222.1" cy="119.5" r=".99"/>
<circle cx="229.8" cy="119.5" r=".99"/>
<circle cx="72.3" cy="122" r=".99"/>
<circle cx="79.9" cy="122" r=".99"/>
<circle cx="85" cy="134.7" r=".99"/>
<circle cx="110.4" cy="122" r=".99"/>
<circle cx="110.4" cy="132.2" r=".99"/>
<circle cx="128.2" cy="124.6" r=".99"/>
<circle cx="158.7" cy="124.6" r=".99"/>
<circle cx="163.7" cy="124.6" r=".99"/>
<circle cx="194.2" cy="127.1" r=".99"/>
<circle cx="201.8" cy="127.1" r=".99"/>
<circle cx="212" cy="132.2" r=".99"/>
<circle cx="222.1" cy="127.1" r=".99"/>
<circle cx="229.8" cy="127.1" r=".99"/>
<circle cx="184.1" cy="150" r=".99"/>
<circle cx="186.6" cy="155.1" r=".99"/>
<circle cx="201.8" cy="155.1" r=".99"/>
<circle cx="204.4" cy="150" r=".99"/>
<circle cx="184.1" cy="170.3" r=".99"/>
<circle cx="186.6" cy="165.2" r=".99"/>
<circle cx="186.6" cy="160.1" r=".99"/>
<circle cx="201.8" cy="165.2" r=".99"/>
</g>
<g fill="none" stroke="#009292" stroke-width=".17">
<path d="M100.3 35.7v7.6h2.5M87.6 50.9v5.1h30.4v5.1M90.1 40.8h-2.5v5.1M95.2 40.8h5.1M102.8 48.4h-2.5v12.7M151 40.8v20.3M151 45.9h17.8M163.7 45.9v7.6h2.6M166.3 56h-2.6v2.6M184.1 45.9h10.1M186.6 56h5.1v7.6M189.1 45.9v7.6h-2.5"/>
<path d="M199.3 45.9h27.9M204.4 56h-10.2v5.1M214.5 45.9v2.5M214.5 58.6v2.5h-2.5M219.6 45.9v12.7M227.2 58.6v22.8h-76.2v-12.7M227.2 40.8v10.1M74.9 68.7h5M90.1 68.7h5.1M92.6 68.7v2.6M100.3 71.3v12.7M118 71.3v2.5"/>
<path d="M163.7 68.7v2.6M163.7 78.9v2.5M176.4 61.1v22.9M191.7 73.8v7.6M191.7 61.1h5.1M219.6 66.2v15.2M92.6 81.4v2.6h25.4v-2.6M107.9 84v5M72.3 106.8v5.1M72.3 109.4h15.3M79.9 109.4v2.5M87.6 114.4h-2.6v20.3"/>
<path d="M107.9 114.4h5.1M110.4 114.4v7.6M118 109.4h17.8M120.6 109.4v2.5h-12.7M128.2 109.4v10.1M151 109.4h12.7M156.1 109.4v5h-33M158.7 109.4v7.6M163.7 106.8v7.6M201.8 109.4v10.1M204.4 114.4h-10.2v5.1M212 119.5v12.7"/>
<path d="M219.6 114.4h10.2v5.1M222.1 109.4v10.1M72.3 122v2.6h12.7M79.9 122v2.6M128.2 124.6v7.6M158.7 124.6v7.6M163.7 124.6v7.6h-78.7M194.2 127.1v2.6h35.6v-2.6M201.8 127.1v2.6M222.1 127.1v2.6M184.1 150v5.1h2.5M204.4 150v5.1h-2.6"/>
<path d="M179 160.1h7.6M186.6 165.2h-2.5v5.1M201.8 165.2h5.1"/>
</g>
<g fill="#009292" stroke="#009292" stroke-width=".14">
<circle cx="107.9" cy="84" r=".51"/>
<circle cx="100.3" cy="84" r=".51"/>
<circle cx="163.7" cy="81.4" r=".51"/>
<circle cx="176.4" cy="81.4" r=".51"/>
<circle cx="191.7" cy="81.4" r=".51"/>
<circle cx="219.6" cy="81.4" r=".51"/>
<circle cx="212" cy="129.7" r=".51"/>
<circle cx="201.8" cy="129.7" r=".51"/>
<circle cx="222.1" cy="129.7" r=".51"/>
<circle cx="85" cy="124.6" r=".51"/>
<circle cx="79.9" cy="124.6" r=".51"/>
<circle cx="158.7" cy="132.2" r=".51"/>
<circle cx="110.4" cy="132.2" r=".51"/>
<circle cx="128.2" cy="132.2" r=".51"/>
<circle cx="100.3" cy="40.8" r=".51"/>
<circle cx="214.5" cy="45.9" r=".51"/>
<circle cx="219.6" cy="45.9" r=".51"/>
<circle cx="227.2" cy="45.9" r=".51"/>
<circle cx="100.3" cy="56" r=".51"/>
<circle cx="92.6" cy="68.7" r=".51"/>
<circle cx="222.1" cy="114.4" r=".51"/>
<circle cx="151" cy="45.9" r=".51"/>
<circle cx="163.7" cy="45.9" r=".51"/>
<circle cx="72.3" cy="109.4" r=".51"/>
<circle cx="79.9" cy="109.4" r=".51"/>
<circle cx="189.1" cy="45.9" r=".51"/>
<circle cx="191.7" cy="61.1" r=".51"/>
<circle cx="194.2" cy="61.1" r=".51"/>
<circle cx="201.8" cy="114.4" r=".51"/>
<circle cx="120.6" cy="109.4" r=".51"/>
<circle cx="128.2" cy="109.4" r=".51"/>
<circle cx="110.4" cy="114.4" r=".51"/>
<circle cx="158.7" cy="109.4" r=".51"/>
<circle cx="163.7" cy="109.4" r=".51"/>
<circle cx="156.1" cy="109.4" r=".51"/>
</g>
<g font-size="3.5">
<text x="0" y="208.9">1/7/2024</text>
<text x="14.7" y="208.9">10:53 PM C:\Users\TZH\Downloads\erer.pdf (Sheet: 4/5)</text>
</g>
<g font-size="2.5" fill="#757575">
<text x="97.6" y="32.9">VCC</text>
<text x="88.2" y="38.3">zm4728</text>
<text x="148.8" y="38">12V</text>
<text x="224.6" y="38">VCC</text>
<text x="90.3" y="44.9">D43</text>
<text x="194.5" y="43.6">D45</text>
<text x="83.4" y="50.7" transform="rotate(-90 83.4 50.7)">D44</text>
<text x="85.9" y="52.6" transform="rotate(-90 85.9 52.6)">1n5401</text>
<text x="193.4" y="50.2">ss510</text>
<text x="104.7" y="54.8">CON5</text>
<text x="205.6" y="57.3">R42</text>
<text x="212.7" y="55.8" transform="rotate(-90 212.7 55.8)">R41</text>
<text x="218" y="55.5" transform="rotate(-90 218 55.5)">57k</text>
<text x="96.5" y="62.4">IRL</text>
<text x="100.3" y="62.4">B3036PbF</text>
<text x="104.1" y="64.9">Q27</text>
<text x="161.9" y="65.9" transform="rotate(-90 161.9 65.9)">R39</text>
<text x="205.6" y="64.9">10k</text>
<text x="82.7" y="66.9">R37</text>
<text x="116.2" y="68.5" transform="rotate(-90 116.2 68.5)">R36</text>
<text x="122.2" y="67.6" transform="rotate(-90 122.2 67.6)">20</text>
<text x="166.3" y="71.3">C22</text>
<text x="167.9" y="66.7" transform="rotate(-90 167.9 66.7)">2.94k</text>
<text x="189.8" y="71" transform="rotate(-90 189.8 71)">R40</text>
<text x="195.9" y="71.1" transform="rotate(-90 195.9 71.1)">1.5k</text>
<text x="83.7" y="72.9">1k</text>
<text x="120.6" y="76.3">1500 pF</text>
<text x="120.6" y="73.8">C21</text>
<text x="166.3" y="73.8">1 uF</text>
<text x="90.8" y="78.6" transform="rotate(-90 90.8 78.6)">R38</text>
<text x="96.8" y="78.4" transform="rotate(-90 96.8 78.4)">10k</text>
<text x="173.7" y="89.9">GND</text>
<text x="105.1" y="95">GND</text>
<text x="70.1" y="104">12V</text>
<text x="129" y="107.3">SWPA8040/10uH</text>
<text x="160.3" y="103.8">+3.3V</text>
<text x="198.7" y="106.3">+12V</text>
<text x="219.8" y="106.3">+5V</text>
<text x="145.7" y="112.4">L2</text>
<text x="204.4" y="119.5">C26</text>
<text x="195.2" y="121.4">C28</text>
<text x="204.4" y="122.1">0.1 uF</text>
<text x="222.2" y="122.1">C27</text>
<text x="230.8" y="121.4">C29</text>
<text x="195.2" y="126.2">100 uF</text>
<text x="222.2" y="127.1">0.1 uF</text>
<text x="230.8" y="126.2">100 uF</text>
<text x="82.3" y="140.7">GND</text>
<text x="209.2" y="138.2">GND</text>
<text x="181.7" y="146.9">+5V</text>
<text x="202" y="146.9">+5V</text>
<text x="181.3" y="176.3">GND</text>
</g>
<g font-size="2.5" fill="#009292">
<text x="204.9" y="109.6">ams1117-5.0v</text>
<text x="189.1" y="170.3">sn74ahct1g08</text>
<text x="189.1" y="172.8">simple way to use 3.3v logic control a 5v fet</text>
</g>
<g font-size="2.1" fill="#757575">
<text x="104.8" y="43">-</text>
<text x="104.3" y="48.1">+</text>
<text x="167.3" y="53.1">5</text>
<text x="184.4" y="53.1">4</text>
<text x="226.9" y="53.1" transform="rotate(-90 226.9 53.1)">1</text>
<text x="167.3" y="55.7">1</text>
<text x="184.4" y="55.7">2</text>
<text x="204" y="58.2" transform="rotate(-90 204 58.2)">2</text>
<text x="226.9" y="57.6" transform="rotate(-90 226.9 57.6)">2</text>
<text x="150.7" y="63.3" transform="rotate(-90 150.7 63.3)">1</text>
<text x="176.1" y="62.1" transform="rotate(-90 176.1 62.1)">3*4</text>
<text x="197.8" y="60.8">1</text>
<text x="209.8" y="60.8">3</text>
<text x="219.3" y="65.2" transform="rotate(-90 219.3 65.2)">2</text>
<text x="219.3" y="60.8" transform="rotate(-90 219.3 60.8)">1</text>
<text x="150.7" y="67.7" transform="rotate(-90 150.7 67.7)">2</text>
<text x="92.4" y="110.1">VIN BOOT</text>
<text x="92.4" y="112.7">ENA</text>
<text x="100" y="112.7">PH</text>
<text x="92.4" y="115.2">GNDVSNS</text>
<text x="205.4" y="114.1">3</text>
<text x="211.6" y="118.5" transform="rotate(-90 211.6 118.5)">1</text>
<text x="217.4" y="114.1">2*2</text>
<text x="187.6" y="154.7">1</text>
<text x="199.7" y="154.7">5</text>
<text x="187.6" y="159.8">2</text>
<text x="187.6" y="164.9">3</text>
<text x="199.7" y="164.9">4</text>
</g>
<g font-size="1.8" fill="#757575">
<text x="175.4" y="43.3">L3</text>
<text x="172.6" y="48.4">56uh</text>
<text x="63.8" y="69.4">KICKER_5V</text>
<text x="167.1" y="160.8">KICKER/5.??</text>
<text x="208.2" y="165.9">KICKER_5V</text>
</g>
<g font-size="1.2" fill="#bbb">
<text x="86.8" y="40.4">pas 0</text>
<text x="95.5" y="40.4">pas 0</text>
<text x="99.9" y="39.1" transform="rotate(-90 99.9 39.1)">sup 0</text>
<text x="87.2" y="45.5" transform="rotate(-90 87.2 45.5)">pas 1</text>
<text x="99.5" y="43">pwr 0</text>
<text x="150.7" y="44.1" transform="rotate(-90 150.7 44.1)">sup 0</text>
<text x="165.5" y="45.5">pas 0</text>
<text x="184.4" y="45.5">pas 0</text>
<text x="190.9" y="45.5">pas 0</text>
<text x="199.7" y="45.5">pas 0</text>
<text x="214.2" y="45.8" transform="rotate(-90 214.2 45.8)">1</text>
<text x="226.9" y="44.1" transform="rotate(-90 226.9 44.1)">sup 0</text>
<text x="99.5" y="48.1">pwr 0</text>
<text x="164" y="53.1">io 0</text>
<text x="187" y="53.1">io 0</text>
<text x="214.2" y="48.1" transform="rotate(-90 214.2 48.1)">pas</text>
<text x="226.9" y="50.6" transform="rotate(-90 226.9 50.6)">io 0</text>
<text x="87.2" y="54.3" transform="rotate(-90 87.2 54.3)">pas 1</text>
<text x="163.4" y="58.2" transform="rotate(-90 163.4 58.2)">pas 1</text>
<text x="164" y="55.7">io 0</text>
<text x="187" y="55.7">io 0</text>
<text x="204" y="55.7" transform="rotate(-90 204 55.7)">pas 0</text>
<text x="219.3" y="58.2" transform="rotate(-90 219.3 58.2)">io 0</text>
<text x="99.9" y="60.8" transform="rotate(-90 99.9 60.8)">pas 0</text>
<text x="117.7" y="60.8" transform="rotate(-90 117.7 60.8)">pas 1</text>
<text x="150.7" y="60.8" transform="rotate(-90 150.7 60.8)">io 0</text>
<text x="176.1" y="63.4" transform="rotate(-90 176.1 63.4)">io 0</text>
<text x="191.3" y="63.3" transform="rotate(-90 191.3 63.3)">pas 1</text>
<text x="193.4" y="60.8">pas 0</text>
<text x="212.4" y="60.8">pas</text>
<text x="214.2" y="61.9" transform="rotate(-90 214.2 61.9)">pas 1</text>
<text x="214.7" y="60.8">0</text>
<text x="226.9" y="60.9" transform="rotate(-90 226.9 60.9)">io 0</text>
<text x="76.6" y="68.4">pas 1</text>
<text x="90.5" y="68.4">pas 1</text>
<text x="91.8" y="68.4">pas 0</text>
<text x="92.3" y="70.9" transform="rotate(-90 92.3 70.9)">pas</text>
<text x="92.3" y="68.6" transform="rotate(-90 92.3 68.6)">1</text>
<text x="150.7" y="71.1" transform="rotate(-90 150.7 71.1)">io 0</text>
<text x="219.3" y="68.5" transform="rotate(-90 219.3 68.5)">io 0</text>
<text x="99.9" y="74.6" transform="rotate(-90 99.9 74.6)">pas 0</text>
<text x="117.7" y="74.6" transform="rotate(-90 117.7 74.6)">papsa1s 1</text>
<text x="163.4" y="72.1" transform="rotate(-90 163.4 72.1)">papsa1s 1</text>
<text x="191.3" y="77.1" transform="rotate(-90 191.3 77.1)">pas 1</text>
<text x="163.4" y="82.2" transform="rotate(-90 163.4 82.2)">pas 1</text>
<text x="176.1" y="83.6" transform="rotate(-90 176.1 83.6)">sup</text>
<text x="176.1" y="81.3" transform="rotate(-90 176.1 81.3)">0</text>
<text x="92.3" y="84.8" transform="rotate(-90 92.3 84.8)">pas 1</text>
<text x="107.5" y="88.7" transform="rotate(-90 107.5 88.7)">sup 0</text>
<text x="117.7" y="84.8" transform="rotate(-90 117.7 84.8)">pas 1</text>
<text x="72" y="111.5" transform="rotate(-90 72 111.5)">pas 1</text>
<text x="72" y="110.2" transform="rotate(-90 72 110.2)">sup 0</text>
<text x="79.6" y="111.5" transform="rotate(-90 79.6 111.5)">pas</text>
<text x="79.6" y="109.2" transform="rotate(-90 79.6 109.2)">1</text>
<text x="84.2" y="109">pwr 0</text>
<text x="85.2" y="111.5">in 0</text>
<text x="95.1" y="111.5">nc 0</text>
<text x="104.5" y="109">pas 1 io 0</text>
<text x="108.2" y="111.5">io 0</text>
<text x="118.4" y="109">pas 1</text>
<text x="132.5" y="109">pas 1</text>
<text x="151.4" y="109">pas 1</text>
<text x="163.4" y="110.2" transform="rotate(-90 163.4 110.2)">sup 0</text>
<text x="201.5" y="112.7" transform="rotate(-90 201.5 112.7)">sup 0</text>
<text x="221.8" y="112.7" transform="rotate(-90 221.8 112.7)">sup 0</text>
<text x="84.2" y="114.1">pwr 0</text>
<text x="108.2" y="114.1">in 0</text>
<text x="109.6" y="114.1">pas 1</text>
<text x="123.5" y="114.1">pas 1</text>
<text x="127.8" y="119.2" transform="rotate(-90 127.8 119.2)">pas 0</text>
<text x="158.3" y="116.6" transform="rotate(-90 158.3 116.6)">pas 1</text>
<text x="163.4" y="114.1" transform="rotate(-90 163.4 114.1)">pas 1</text>
<text x="193.9" y="119.2" transform="rotate(-90 193.9 119.2)">pas 1</text>
<text x="201.5" y="119.2" transform="rotate(-90 201.5 119.2)">pas 1</text>
<text x="202.1" y="114.1">io 0</text>
<text x="220" y="114.1">io 0</text>
<text x="221.8" y="119.2" transform="rotate(-90 221.8 119.2)">pas 1</text>
<text x="229.4" y="119.2" transform="rotate(-90 229.4 119.2)">pas 1</text>
<text x="72" y="125.4" transform="rotate(-90 72 125.4)">pas 1</text>
<text x="79.6" y="125.4" transform="rotate(-90 79.6 125.4)">pas 1</text>
<text x="110.1" y="121.7" transform="rotate(-90 110.1 121.7)">pas 1</text>
<text x="211.6" y="121.8" transform="rotate(-90 211.6 121.8)">io 0</text>
<text x="127.8" y="127.9" transform="rotate(-90 127.8 127.9)">pas 0</text>
<text x="158.3" y="127.9" transform="rotate(-90 158.3 127.9)">pas 1</text>
<text x="163.4" y="127.9" transform="rotate(-90 163.4 127.9)">pas 1</text>
<text x="193.9" y="130.5" transform="rotate(-90 193.9 130.5)">pas 1</text>
<text x="201.5" y="130.5" transform="rotate(-90 201.5 130.5)">pas 1</text>
<text x="211.6" y="131.9" transform="rotate(-90 211.6 131.9)">sup</text>
<text x="211.6" y="129.6" transform="rotate(-90 211.6 129.6)">0</text>
<text x="221.8" y="130.5" transform="rotate(-90 221.8 130.5)">pas 1</text>
<text x="229.4" y="130.5" transform="rotate(-90 229.4 130.5)">pas 1</text>
<text x="84.7" y="134.4" transform="rotate(-90 84.7 134.4)">sup 0</text>
<text x="110.1" y="135.6" transform="rotate(-90 110.1 135.6)">pas 1</text>
<text x="183.7" y="153.3" transform="rotate(-90 183.7 153.3)">sup 0</text>
<text x="184.3" y="154.7">io 0</text>
<text x="202.2" y="154.7">io 0</text>
<text x="204" y="153.3" transform="rotate(-90 204 153.3)">sup 0</text>
<text x="184.3" y="159.8">io 0</text>
<text x="184.3" y="164.9">io 0</text>
<text x="202.2" y="164.9">io 0</text>
<text x="183.7" y="170" transform="rotate(-90 183.7 170)">sup 0</text>
</g>
<g font-size="1.1" fill="#bbb">
<text x="99" y="63.7">D</text>
<text x="95.2" y="67.5">G</text>
<text x="99" y="69.4">S</text>
</g>
</svg>
